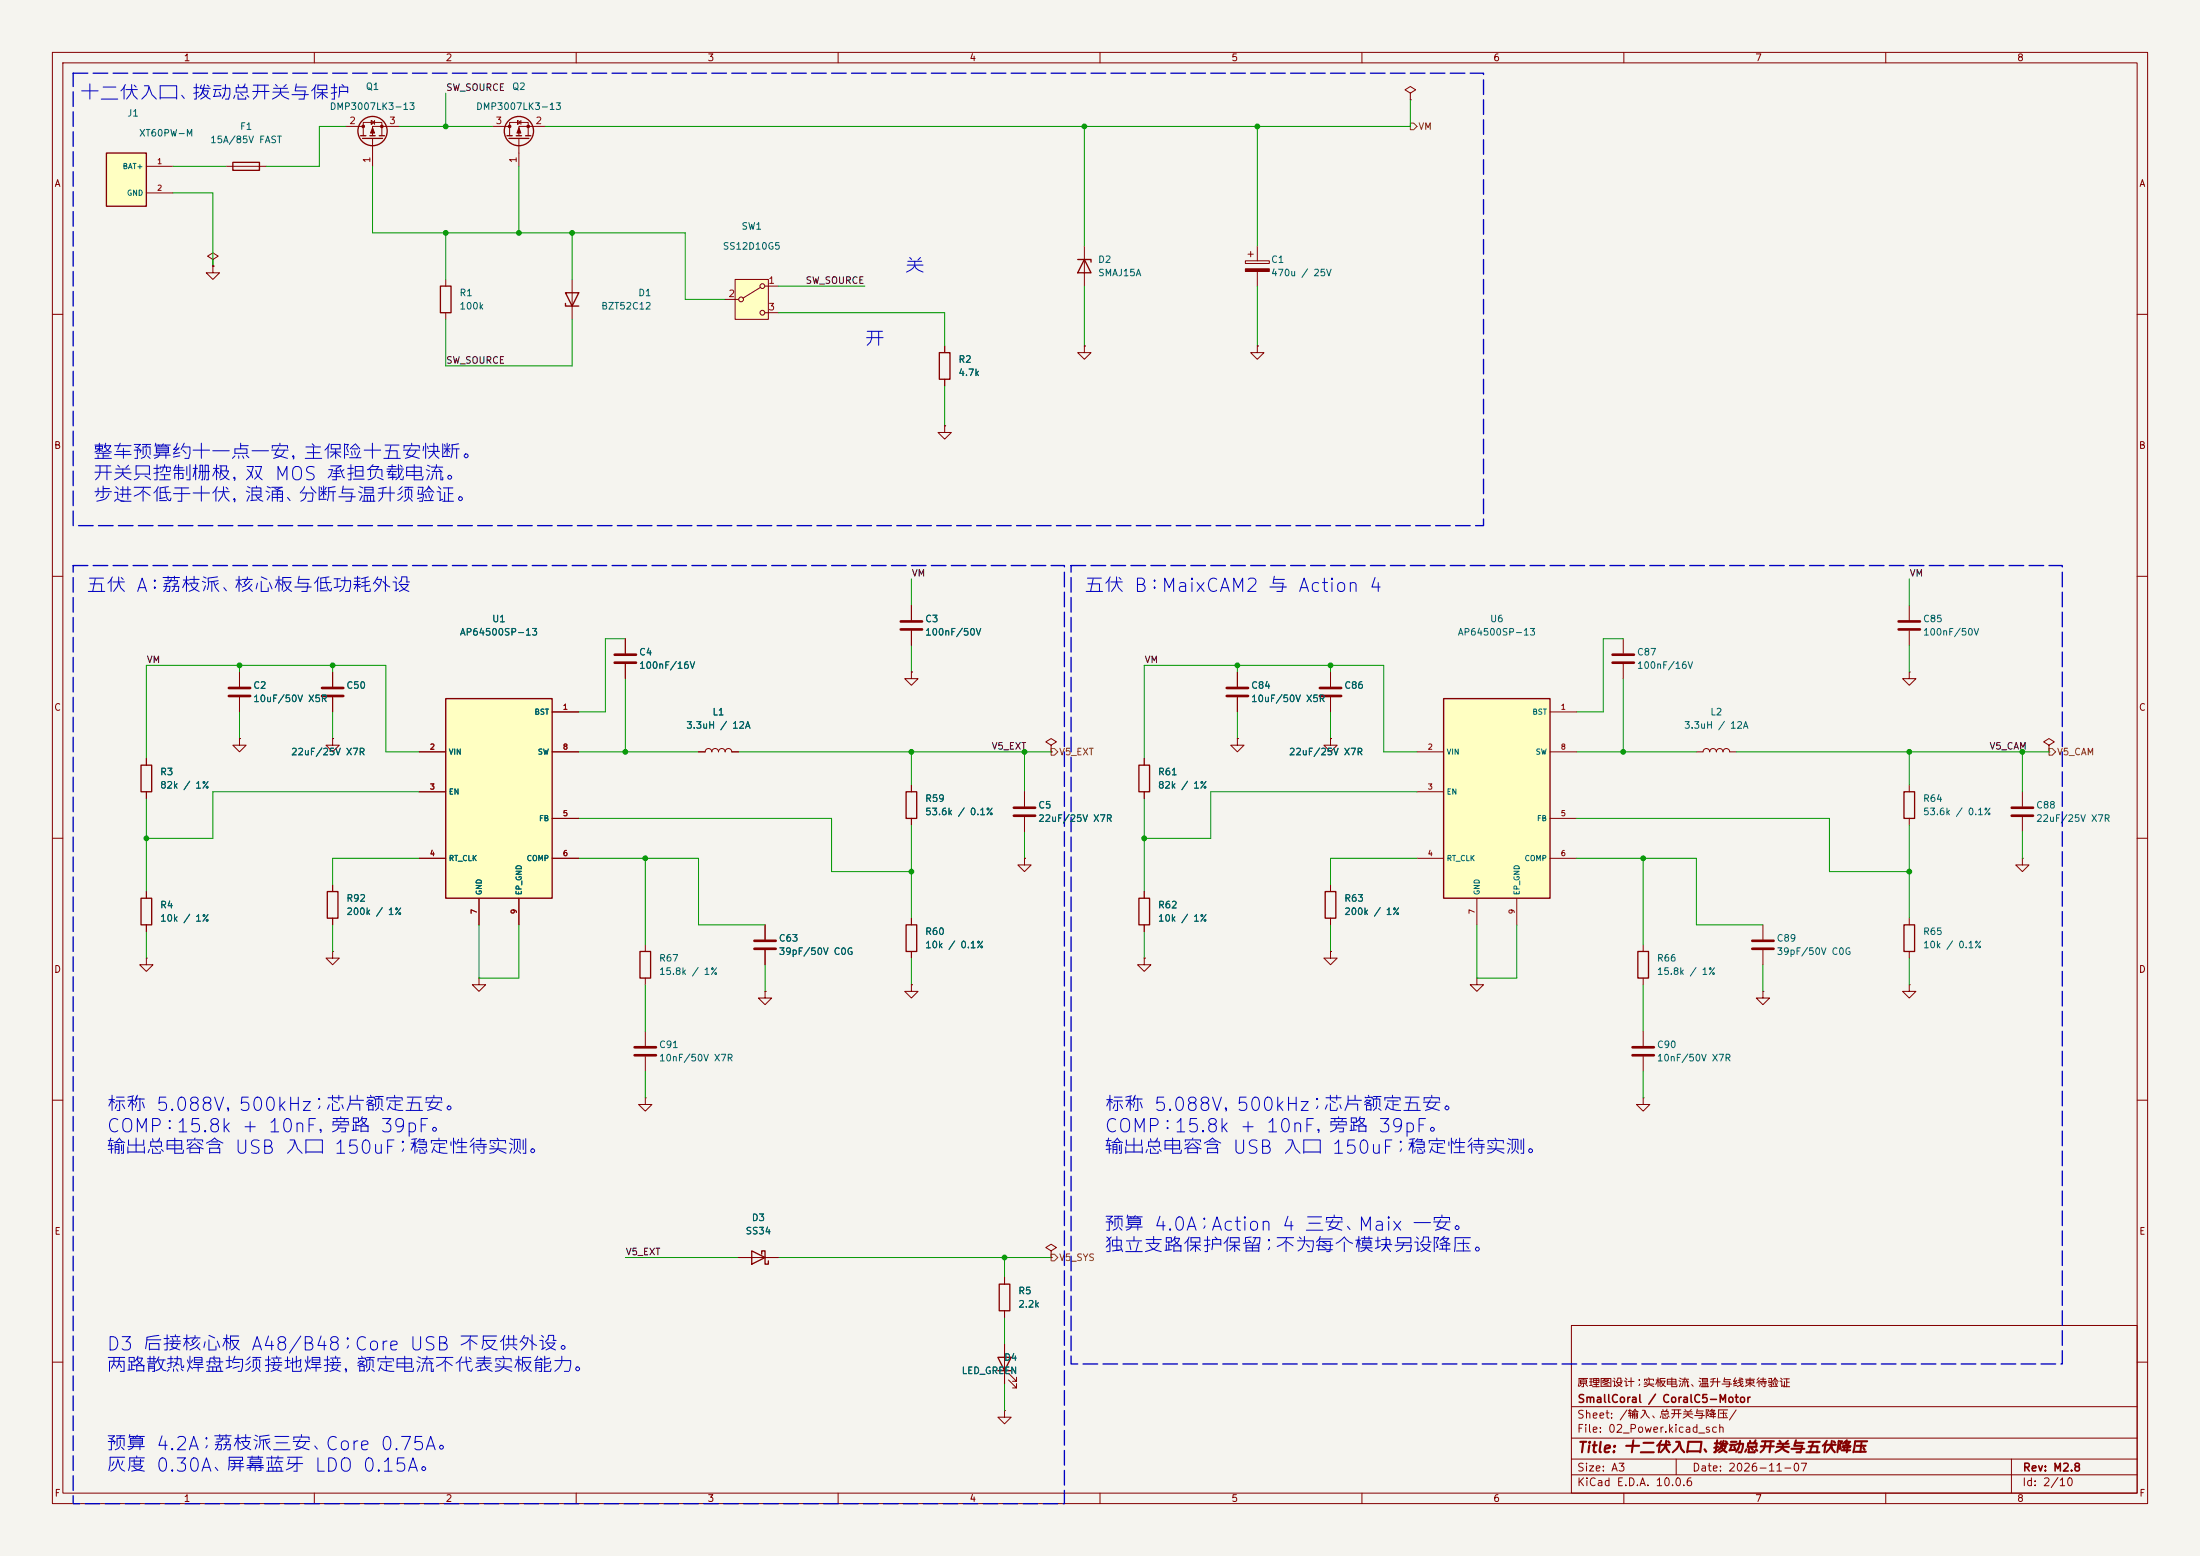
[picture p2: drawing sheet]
<svg xmlns="http://www.w3.org/2000/svg" width="420mm" height="297mm" viewBox="0 0 420 297" stroke-linecap="round" stroke-linejoin="round" font-family="sans-serif">
<path d="M0 0h420v297h-420z" fill="#f5f4ef" stroke="#f5f4ef" stroke-width=".19"/>
<g fill="none" stroke="#840000" stroke-width=".19">
<path d="M10 10h400v277h-400zM12 12h396v273h-396zM60 10v2M110 10v2M160 10v2M210 10v2M260 10v2M310 10v2M360 10v2M40.6 49.5l1.1-.6-1.1-.6-1 .6 1 .6v1.3M40.6 50.8h.1M207 47v7.6"/>
<path d="M237.7 49.8h4.6v.5h-4.6zM238.3 48.5h1M238.8 48v1M240 47v2.8M240 51.8v2.8M10 60h2M408 60h2M10 110h2M408 110h2M174 128.3v1.2h1.3l-1.3 1.3-1.3-1.3h1.3M174 128.3h.1M10 160h2"/>
<path d="M408 160h2M10 210h2M408 210h2M300 253h108v32h-108zM10 260h2M300 278.5h108M300 274.5h108M300 268.5h108M320 278.5v3M384 278.5v6.5M408 260h2M60 285v2"/>
<path d="M110 285v2M160 285v2M210 285v2M260 285v2M300 281.5h108M310 285v2M360 285v2"/>
</g>
<path d="M205.7 49.5h2.6v.5M207 49.5l1.3 2.6h-2.6z" fill="none" stroke="#840000" stroke-width=".25"/>
<path d="M237.7 51.3h4.6v.5h-4.6z" fill="#840000" stroke="#840000" stroke-width=".19"/>
<path d="M20.3 29.2h7.6v10.2h-7.6z" fill="#ffffc2"/>
<g fill="none" stroke="#840000" stroke-width=".25">
<path d="M20.3 29.2h7.6v10.2h-7.6zM44.4 31h5.1v1.5h-5.1zM68.8 25.9h1M69.2 26.4h3.8M70.6 25.9h1M72.4 25.9h1M96.8 25.9h1M97.2 26.4h3.8M98.6 25.9h1M100.3 25.9h1M84.1 54.6h2v5.1h-2zM26.9 146.1h2.1v5h-2.1z"/>
<path d="M190.5 259.1h2.5l-1.2 2.5zM190.5 261.6h2.5"/>
<circle cx="71.1" cy="25" r="2.79"/>
<circle cx="99.1" cy="25" r="2.79"/>
</g>
<g fill="none" stroke="#840000" stroke-width=".19">
<path d="M27.9 31.8h5.1M27.9 36.8h5.1M43.2 31.8h7.6M66 24.1h3.3M69.3 25.9v-2.5h3.6v2.5M70.9 23l.6 .4-.6 .3zM71.1 26.4v5.4M71.5 23v.7M76.2 24.1h-5.1v1.8M94 24.1h3.3M97.3 25.9v-2.5h3.5v2.5M98.8 23l.6 .4-.6 .3z"/>
<path d="M99.1 26.4v5.4M99.4 23v.7M104.1 24.1h-5v1.8M40.6 50.8v1.3h1.3l-1.3 1.2-1.2-1.2h1.2M40.6 50.8h.1M85.1 53.3v1.3M85.1 59.7v1.3M63.5 128.3v2.8M63.5 133.1v2.8M119.4 121.9v2.8M119.4 126.7v2.8M27.9 144.8v1.3"/>
<path d="M27.9 151.1v1.3M133.3 143.5h1.3a.64 .64 0 0 1 .7-.6 .64 .64 0 0 1 .6 .6 .64 .64 0 0 1 .6-.6 .64 .64 0 0 1 .7 .6 .64 .64 0 0 1 .6-.6 .64 .64 0 0 1 .6 .6 .64 .64 0 0 1 .7-.6 .64 .64 0 0 1 .6 .6h1.3M195.6 151.1v2.8M195.6 156v2.8M200.7 142.2l1-.6-1-.6-1.1 .6 1.1 .6v1.3M200.7 143.5h.1M386.1 151.1v2.8M386.1 156v2.8M146 189.2v1.3h1.3l-1.3 1.3-1.2-1.3h1.2M146 189.2h.1M218.4 182.9v1.3h1.3l-1.3 1.2-1.2-1.2h1.2M218.4 182.9h.1"/>
<path d="M123.2 209.6v1.2h1.3l-1.3 1.3-1.3-1.3h1.3M123.2 209.6h.1M191.8 256.5v7.7M192.5 263.4l1.6 1.5v-.7v.7h-.8M192.5 262.1l1.6 1.6v-.8v.8h-.8"/>
</g>
<g fill="#840000" stroke="#840000" stroke-width=".19">
<path d="M99.1 24.4l.3 1h-.7z"/>
<path d="M71.1 24.4l.4 1h-.8z"/>
<circle cx="97.3" cy="24.1" r=".25"/>
<circle cx="100.8" cy="24.1" r=".25"/>
<circle cx="69.3" cy="24.1" r=".25"/>
<circle cx="72.9" cy="24.1" r=".25"/>
</g>
<path d="M61.5 131.3h4M61.5 132.8h4M117.3 125h4.1M117.3 126.5h4.1M193.5 154.2h4.1M193.5 155.7h4.1M384 154.2h4.1M384 155.7h4.1" fill="none" stroke="#840000" stroke-width=".51"/>
<path d="M85.1 133.4h20.3v38.1h-20.3z" fill="#ffffc2"/>
<path d="M179.3 67.3h2.1v5.1h-2.1zM85.1 133.4h20.3v38.1h-20.3zM173 151.1h2v5.1h-2zM26.9 171.5h2.1v5h-2.1zM62.5 170.2h2v5.1h-2zM173 176.5h2v5.1h-2zM122.2 181.6h2v5.1h-2z" fill="none" stroke="#840000" stroke-width=".25"/>
<g fill="none" stroke="#840000" stroke-width=".19">
<path d="M269.2 17.8l1.1-.7-1.1-.6-1 .6 1 .7v1.3M269.2 19.1h.1M180.3 66v1.3M180.3 72.4v1.3M180.3 81.3v1.3h1.3l-1.3 1.2-1.2-1.2h1.2M180.3 81.3h.1M45.7 128.3v2.8M45.7 133.1v2.8M105.4 135.9h5.1M236.2 128.3v2.8M236.2 133.1v2.8M45.7 141v1.2h1.3l-1.3 1.3-1.3-1.3h1.3"/>
<path d="M45.7 141h.1M63.5 141v1.2h1.3l-1.3 1.3-1.3-1.3h1.3M63.5 141h.1M80 143.5h5.1M80 151.1h5.1M105.4 143.5h5.1M105.4 156.2h5.1M174 149.9v1.2M174 156.2v1.3M236.2 141v1.2h1.3l-1.3 1.3-1.3-1.3h1.3M236.2 141h.1M254 141v1.2h1.3l-1.3 1.3-1.3-1.3h1.3"/>
<path d="M254 141h.1M27.9 170.2v1.3M27.9 176.5v1.3M63.5 168.9v1.3M63.5 175.3v1.2M80 163.8h5.1M91.4 171.5v5M99.1 171.5v5M105.4 163.8h5.1M146 176.5v2.8M174 175.3v1.2M195.6 163.8v1.3h1.2l-1.2 1.3-1.3-1.3h1.3"/>
<path d="M195.6 163.8h.1M336.5 176.5v2.8M27.9 182.9v1.3h1.3l-1.3 1.2-1.2-1.2h1.2M27.9 182.9h.1M63.5 181.6v1.3h1.3l-1.3 1.3-1.3-1.3h1.3M63.5 181.6h.1M91.4 186.7v1.3h1.3l-1.3 1.2-1.2-1.2h1.2M91.4 186.7h.1M123.2 180.3v1.3M123.2 186.7v1.3M123.2 196.9v2.7M146 181.4v2.8"/>
<path d="M174 188v1.2h1.3l-1.3 1.3-1.3-1.3h1.3M174 188h.1M174 181.6v1.3M254 181.6v1.3h1.3l-1.3 1.3-1.3-1.3h1.3M254 181.6h.1M336.5 181.4v2.8M123.2 201.7v2.8M191.8 269.2v1.3h1.2l-1.2 1.3-1.3-1.3h1.3M191.8 269.2h.1"/>
</g>
<path d="M43.7 131.3h4.1M43.7 132.8h4.1M234.2 131.3h4.1M234.2 132.8h4.1M144 179.6h4.1M334.5 179.6h4.1M121.2 199.9h4M144 181.1h4.1M334.5 181.1h4.1M121.2 201.4h4" fill="none" stroke="#840000" stroke-width=".51"/>
<path d="M140.3 53.3h6.4v7.7h-6.4z" fill="#ffffc2"/>
<g fill="none" stroke="#840000" stroke-width=".19">
<path d="M109.2 53.3v7.7M138.4 57.2h2.6M140.3 53.3h6.4v7.7h-6.4zM145.2 54.9l-3.3 2M146 54.6h2.6M146 59.7h2.6M207 66v1.3h1.3l-1.3 1.3-1.3-1.3h1.3M207 66h.1M240 66v1.3h1.3l-1.3 1.3-1.2-1.3h1.2M240 66h.1M364.5 128.3v1.2h1.3l-1.3 1.3-1.3-1.3h1.3M364.5 128.3h.1"/>
<path d="M323.8 143.5h1.3a.64 .64 0 0 1 .7-.6 .64 .64 0 0 1 .6 .6 .64 .64 0 0 1 .6-.6 .64 .64 0 0 1 .7 .6 .64 .64 0 0 1 .6-.6 .64 .64 0 0 1 .6 .6 .64 .64 0 0 1 .7-.6 .64 .64 0 0 1 .6 .6h1.3M364.5 149.9v1.2M364.5 156.2v1.3M391.2 142.2l1-.6-1-.6-1.1 .6 1.1 .6v1.3M391.2 143.5h.1M364.5 175.3v1.2M386.1 163.8v1.3h1.2l-1.2 1.3-1.3-1.3h1.3M386.1 163.8h.1M364.5 181.6v1.3"/>
<circle cx="141.5" cy="57.2" r=".46"/>
<circle cx="145.5" cy="54.6" r=".46"/>
<circle cx="145.5" cy="59.7" r=".46"/>
</g>
<path d="M107.9 57.9v.5h2.6M107.9 55.9h2.6l-1.3 2.5zM363.5 151.1h2v5.1h-2zM363.5 176.5h2v5.1h-2z" fill="none" stroke="#840000" stroke-width=".25"/>
<path d="M275.6 133.4h20.3v38.1h-20.3z" fill="#ffffc2"/>
<path d="M275.6 133.4h20.3v38.1h-20.3zM217.4 146.1h2.1v5h-2.1zM217.4 171.5h2.1v5h-2.1zM253 170.2h2v5.1h-2zM312.7 181.6h2v5.1h-2zM143.5 238.8l2.5 1.2-2.5 1.3zM145.4 239.4v-.6h.6v2.5h.7v-.6M190.8 245.1h2v5.1h-2z" fill="none" stroke="#840000" stroke-width=".25"/>
<g fill="none" stroke="#840000" stroke-width=".19">
<path d="M40.6 50.8h.1M180.3 66v1.3M180.3 72.4v1.3M207 66h.1M240 66h.1M180.3 81.3h.1M174 115.6v2.8M364.5 115.6v2.8M45.7 128.3v2.8M45.7 133.1v2.8M63.5 128.3v2.8M63.5 133.1v2.8"/>
<path d="M105.4 135.9h5.1M119.4 121.9v2.8M119.4 126.7v2.8M174 128.3h.1M174 120.4v2.8M236.2 128.3v2.8M236.2 133.1v2.8M254 128.3v2.8M254 133.1v2.8M295.9 135.9h5.1M309.9 121.9v2.8M309.9 126.7v2.8"/>
<path d="M364.5 120.4v2.8M27.9 144.8v1.3M27.9 151.1v1.3M45.7 141h.1M63.5 141h.1M80 143.5h5.1M80 151.1h5.1M105.4 143.5h5.1M105.4 156.2h5.1M133.3 143.5h1.3M139.7 143.5h1.3M174 149.9v1.2"/>
<path d="M174 156.2v1.3M195.6 151.1v2.8M195.6 156v2.8M200.7 143.5h.1M218.4 144.8v1.3M218.4 151.1v1.3M236.2 141h.1M254 141h.1M270.5 143.5h5.1M270.5 151.1h5.1M295.9 143.5h5.1M295.9 156.2h5.1"/>
<path d="M27.9 170.2v1.3M27.9 176.5v1.3M63.5 168.9v1.3M63.5 175.3v1.2M80 163.8h5.1M91.4 171.5v5M99.1 171.5v5M105.4 163.8h5.1M146 176.5v2.8M174 175.3v1.2M195.6 163.8h.1M218.4 170.2v1.3"/>
<path d="M218.4 176.5v1.3M254 168.9v1.3M254 175.3v1.2M270.5 163.8h5.1M281.9 171.5v5M289.6 171.5v5M295.9 163.8h5.1M146 189.2h.1M146 181.4v2.8M174 188h.1M174 181.6v1.3M218.4 182.9h.1"/>
<path d="M254 181.6h.1M281.9 186.7v1.3h1.3l-1.3 1.2-1.2-1.2h1.2M281.9 186.7h.1M313.7 180.3v1.3M313.7 186.7v1.3M313.7 196.9v2.7M336.5 189.2v1.3h1.3l-1.3 1.3-1.2-1.3h1.2M336.5 189.2h.1M364.5 188v1.2h1.3l-1.3 1.3-1.3-1.3h1.3M364.5 188h.1M313.7 209.6v1.2h1.3l-1.3 1.3-1.3-1.3h1.3M313.7 209.6h.1"/>
<path d="M313.7 201.7v2.8M200.7 238.8l1-.7-1-.6-1.1 .6 1.1 .7v1.2M141 240h7.6M191.8 243.8v1.3M191.8 250.2v1.3M191.8 256.5v2.6M200.7 240h.1M191.8 261.6v2.6"/>
</g>
<path d="M172 118.6h4M362.5 118.6h4M172 120.1h4M252 131.3h4M252 132.8h4M307.8 125h4.1M307.8 126.5h4.1M362.5 120.1h4M311.7 199.9h4M311.7 201.4h4" fill="none" stroke="#840000" stroke-width=".51"/>
<path d="M269.2 23.5h.7l.6 .6-.6 .7h-.7zM200.7 142.9h.6l.6 .6-.6 .6h-.6zM391.2 142.9h.6l.6 .6-.6 .6h-.6zM200.7 239.4h.6l.6 .6-.6 .7h-.6z" fill="none" stroke="#725600" stroke-width=".19"/>
<g fill="none" stroke="#009600" stroke-width=".19">
<path d="M85.1 17.8v6.3M269.2 19.1v5h-165.1M33 36.8h7.6v14M33 31.8h10.2M66 24.1h-5v7.7h-10.2M71.1 31.8v12.7h59.7v12.7h7.6M76.2 24.1h17.8M99.1 31.8v12.7M207 24.1v22.9M240 24.1v22.9M85.1 44.5v8.8M109.2 44.5v8.8"/>
<path d="M148.6 54.6h16.5M148.6 59.7h31.7v6.3M207 54.6v11.4M240 54.6v11.4M85.1 61v8.9h24.1v-8.9M180.3 73.7v7.6M174 110.5v5.1M364.5 110.5v5.1M45.7 127v1.3M45.7 135.9v5.1M63.5 127v1.3M63.5 135.9v5.1"/>
<path d="M119.4 121.9h-3.8v14h-5.1M119.4 129.5v14M174 123.2v5.1M236.2 127v1.3M236.2 135.9v5.1M254 127v1.3M254 135.9v5.1M309.9 121.9h-3.8v14h-5.1M309.9 129.5v14M364.5 123.2v5.1M27.9 152.4v17.8M80 143.5h-6.3v-16.5h-45.8v17.8"/>
<path d="M80 151.1h-39.4v8.9h-12.7M110.5 143.5h22.8M110.5 156.2h48.2v10.2h15.3M141 143.5h59.7M174 143.5v6.4M174 157.5v17.8M195.6 143.5v7.6M195.6 158.8v5M218.4 152.4v17.8M270.5 143.5h-6.3v-16.5h-45.8v17.8M270.5 151.1h-39.4v8.9h-12.7M301 143.5h22.8"/>
<path d="M301 156.2h48.2v10.2h15.3M331.5 143.5h59.7M364.5 143.5v6.4M364.5 157.5v17.8M386.1 143.5v7.6M386.1 158.8v5M27.9 177.8v5.1M63.5 176.5v5.1M80 163.8h-16.5v5.1M91.4 176.5v10.2h7.7v-10.2M110.5 163.8h22.8v12.7h12.7M123.2 163.8v16.5"/>
<path d="M218.4 177.8v5.1M254 176.5v5.1M270.5 163.8h-16.5v5.1M281.9 176.5v10.2h7.7v-10.2M301 163.8h22.8v12.7h12.7M313.7 163.8v16.5M123.2 188v8.9M146 184.2v5M174 182.9v5.1M313.7 188v8.9M336.5 184.2v5M364.5 182.9v5.1"/>
<path d="M123.2 204.5v5.1M313.7 204.5v5.1M119.4 240h21.6M148.6 240h52.1M191.8 240v3.8M191.8 251.5v5M191.8 264.2v5"/>
</g>
<path d="M14 14h269.2v86.3h-269.2zM14 108h189.2v179h-189.2zM204.5 108h189.2v152.3h-189.2z" fill="none" stroke="#0000c2" stroke-width=".25" stroke-dasharray="2.8 1"/>
<g fill="#009600" stroke="#009600" stroke-width=".19">
<circle cx="85.1" cy="44.5" r=".46"/>
<circle cx="85.1" cy="24.1" r=".46"/>
<circle cx="109.2" cy="44.5" r=".46"/>
<circle cx="99.1" cy="44.5" r=".46"/>
<circle cx="240" cy="24.1" r=".46"/>
<circle cx="207" cy="24.1" r=".46"/>
<circle cx="63.5" cy="127" r=".46"/>
<circle cx="45.7" cy="127" r=".46"/>
<circle cx="119.4" cy="143.5" r=".46"/>
<circle cx="27.9" cy="160" r=".46"/>
<circle cx="174" cy="166.4" r=".46"/>
<circle cx="123.2" cy="163.8" r=".46"/>
<circle cx="195.6" cy="143.5" r=".46"/>
<circle cx="174" cy="143.5" r=".46"/>
<circle cx="254" cy="127" r=".46"/>
<circle cx="236.2" cy="127" r=".46"/>
<circle cx="364.5" cy="143.5" r=".46"/>
<circle cx="386.1" cy="143.5" r=".46"/>
<circle cx="364.5" cy="166.4" r=".46"/>
<circle cx="309.9" cy="143.5" r=".46"/>
<circle cx="313.7" cy="163.8" r=".46"/>
<circle cx="191.8" cy="240" r=".46"/>
<circle cx="218.4" cy="160" r=".46"/>
</g>
<g font-size="2.5" fill="#0000c2">
<text x="15.1" y="19.7">十二伏入口、拨动总开关与保护</text>
<text x="172.6" y="52.7">关</text>
<text x="164.9" y="66.7">开</text>
<text x="17.6" y="88.3">整车预算约十一点一安，主保险十五安快断。</text>
<text x="17.6" y="92.4">开关只控制栅极，双 MOS 承担负载电流。</text>
<text x="17.6" y="96.4">步进不低于十伏，浪涌、分断与温升须验证。</text>
<text x="16.4" y="113.7">五伏 A：荔枝派、核心板与低功耗外设</text>
<text x="206.9" y="113.7">五伏 B：MaixCAM2 与 Action 4</text>
<text x="20.2" y="212.7">标称 5.088V，500kHz；芯片额定五安。</text>
<text x="210.7" y="212.7">标称 5.088V，500kHz；芯片额定五安。</text>
<text x="20.2" y="216.8">COMP：15.8k + 10nF，旁路 39pF。</text>
<text x="20.2" y="220.9">输出总电容含 USB 入口 150uF；稳定性待实测。</text>
<text x="210.7" y="216.8">COMP：15.8k + 10nF，旁路 39pF。</text>
<text x="210.7" y="220.9">输出总电容含 USB 入口 150uF；稳定性待实测。</text>
<text x="210.7" y="235.6">预算 4.0A；Action 4 三安、Maix 一安。</text>
<text x="210.7" y="239.7">独立支路保护保留；不为每个模块另设降压。</text>
<text x="20.2" y="258.4">D3 后接核心板 A48/B48；Core USB 不反供外设。</text>
<text x="20.2" y="262.5">两路散热焊盘均须接地焊接，额定电流不代表实板能力。</text>
<text x="20.2" y="277.5">预算 4.2A；荔枝派三安、Core 0.75A。</text>
<text x="20.2" y="281.6">灰度 0.30A、屏幕蓝牙 LDO 0.15A。</text>
</g>
<text font-size="2" fill="#840000" x="301" y="277.8">Title: 十二伏入口、拨动总开关与五伏降压</text>
<g font-size="1.5" fill="#840000">
<text x="300.9" y="265.1">原理图设计；实板电流、温升与线束待验证</text>
<text x="301" y="268.1">SmallCoral / CoralC5-Motor</text>
<text x="300.9" y="273.8">File: 02_Power.kicad_sch</text>
<text x="300.9" y="271.1">Sheet: /输入、总开关与降压/</text>
<text x="300.9" y="281.2">Size: A3</text>
<text x="322.9" y="281.2">Date: 2026-11-07</text>
<text x="386" y="281.2">Rev: M2.8</text>
<text x="300.9" y="284">KiCad E.D.A. 10.0.6</text>
<text x="385.9" y="284">Id: 2/10</text>
</g>
<g font-size="1.3" fill="#840000">
<text x="35" y="12">1</text>
<text x="85" y="12">2</text>
<text x="135" y="12">3</text>
<text x="185" y="12">4</text>
<text x="235" y="12">5</text>
<text x="285" y="12">6</text>
<text x="335" y="12">7</text>
<text x="385" y="12">8</text>
<text x="10.3" y="36">A</text>
<text x="408.3" y="36">A</text>
<text x="10.2" y="86">B</text>
<text x="408.2" y="86">B</text>
<text x="10.2" y="136">C</text>
<text x="408.2" y="136">C</text>
<text x="10.2" y="186">D</text>
<text x="408.2" y="186">D</text>
<text x="10.3" y="236">E</text>
<text x="408.3" y="236">E</text>
<text x="10.3" y="286">F</text>
<text x="35" y="287">1</text>
<text x="85" y="287">2</text>
<text x="135" y="287">3</text>
<text x="185" y="287">4</text>
<text x="235" y="287">5</text>
<text x="285" y="287">6</text>
<text x="335" y="287">7</text>
<text x="385" y="287">8</text>
<text x="408.3" y="286">F</text>
</g>
<g font-size="1.3" fill="#006464">
<text x="69.7" y="17.5">Q1</text>
<text x="97.7" y="17.5">Q2</text>
<text x="24.2" y="22.6">J1</text>
<text x="62.8" y="21.3">DMP3007LK3-13</text>
<text x="90.8" y="21.3">DMP3007LK3-13</text>
<text x="26.5" y="26.4">XT60PW-M</text>
<text x="40" y="27.6">15A/85V FAST</text>
<text x="45.7" y="25.1">F1</text>
<text x="137.9" y="48">SS12D10G5</text>
<text x="141.4" y="44.1">SW1</text>
<text x="209.5" y="50.5">D2</text>
<text x="209.5" y="53">SMAJ15A</text>
<text x="242.6" y="50.5">C1</text>
<text x="242.6" y="53">470u / 25V</text>
<text x="87.6" y="56.8">R1</text>
<text x="87.6" y="59.4">100k</text>
<text x="114.7" y="59.4">BZT52C12</text>
<text x="121.7" y="56.8">D1</text>
<text x="182.9" y="69.5">R2</text>
<text x="182.9" y="72.1">4.7k</text>
<text x="93.9" y="119.1">U1</text>
<text x="176.5" y="119.1">C3</text>
<text x="284.4" y="119.1">U6</text>
<text x="367" y="119.1">C85</text>
<text x="87.7" y="121.6">AP64500SP-13</text>
<text x="121.9" y="125.4">C4</text>
<text x="176.5" y="121.6">100nF/50V</text>
<text x="278.2" y="121.6">AP64500SP-13</text>
<text x="312.4" y="125.4">C87</text>
<text x="367" y="121.6">100nF/50V</text>
<text x="48.2" y="131.8">C2</text>
<text x="66" y="131.8">C50</text>
<text x="121.9" y="128">100nF/16V</text>
<text x="238.7" y="131.8">C84</text>
<text x="256.5" y="131.8">C86</text>
<text x="312.4" y="128">100nF/16V</text>
<text x="48.2" y="134.3">10uF/50V X5R</text>
<text x="135.9" y="136.9">L1</text>
<text x="238.7" y="134.3">10uF/50V X5R</text>
<text x="326.4" y="136.9">L2</text>
<text x="130.9" y="139.4">3.3uH / 12A</text>
<text x="321.4" y="139.4">3.3uH / 12A</text>
<text x="30.5" y="148.3">R3</text>
<text x="55.5" y="144.5">22uF/25V X7R</text>
<text x="221" y="148.3">R61</text>
<text x="246" y="144.5">22uF/25V X7R</text>
<text x="30.5" y="150.8">82k / 1%</text>
<text x="176.5" y="153.4">R59</text>
<text x="176.5" y="155.9">53.6k / 0.1%</text>
<text x="198.1" y="154.6">C5</text>
<text x="221" y="150.8">82k / 1%</text>
<text x="367" y="153.4">R64</text>
<text x="367" y="155.9">53.6k / 0.1%</text>
<text x="388.6" y="154.6">C88</text>
<text x="198.1" y="157.2">22uF/25V X7R</text>
<text x="388.6" y="157.2">22uF/25V X7R</text>
<text x="30.5" y="173.7">R4</text>
<text x="66" y="172.4">R92</text>
<text x="221" y="173.7">R62</text>
<text x="256.5" y="172.4">R63</text>
<text x="30.5" y="176.2">10k / 1%</text>
<text x="66" y="175">200k / 1%</text>
<text x="176.5" y="178.8">R60</text>
<text x="221" y="176.2">10k / 1%</text>
<text x="256.5" y="175">200k / 1%</text>
<text x="367" y="178.8">R65</text>
<text x="125.7" y="183.8">R67</text>
<text x="148.6" y="180">C63</text>
<text x="148.6" y="182.6">39pF/50V C0G</text>
<text x="176.5" y="181.3">10k / 0.1%</text>
<text x="316.2" y="183.8">R66</text>
<text x="339.1" y="180">C89</text>
<text x="339.1" y="182.6">39pF/50V C0G</text>
<text x="367" y="181.3">10k / 0.1%</text>
<text x="125.7" y="186.4">15.8k / 1%</text>
<text x="316.2" y="186.4">15.8k / 1%</text>
<text x="125.7" y="200.4">C91</text>
<text x="125.7" y="202.9">10nF/50V X7R</text>
<text x="316.2" y="200.4">C90</text>
<text x="316.2" y="202.9">10nF/50V X7R</text>
<text x="143.4" y="233.4">D3</text>
<text x="142.2" y="235.9">SS34</text>
<text x="194.3" y="247.3">R5</text>
<text x="194.3" y="249.9">2.2k</text>
<text x="183.5" y="262.6">LED_GREEN</text>
<text x="191.6" y="260">D4</text>
</g>
<g font-size="1.3" fill="#0f0f0f">
<text x="85.1" y="17.7">SW_SOURCE</text>
<text x="153.7" y="54.5">SW_SOURCE</text>
<text x="85.1" y="69.7">SW_SOURCE</text>
<text x="174" y="110.4">VM</text>
<text x="364.5" y="110.4">VM</text>
<text x="27.9" y="126.9">VM</text>
<text x="218.4" y="126.9">VM</text>
<text x="189.2" y="143.4">V5_EXT</text>
<text x="379.7" y="143.4">V5_CAM</text>
<text x="119.4" y="239.9">V5_EXT</text>
</g>
<g font-size="1.3" fill="#a90000">
<text x="66.6" y="24">2</text>
<text x="74.2" y="24">3</text>
<text x="94.5" y="24">3</text>
<text x="102.1" y="24">2</text>
<text x="71" y="31.2" transform="rotate(-90 71 31.2)">1</text>
<text x="98.9" y="31.2" transform="rotate(-90 98.9 31.2)">1</text>
<text x="139" y="57">2</text>
<text x="146.6" y="54.5">1</text>
<text x="146.6" y="59.6">3</text>
</g>
<g font-size="1.3" fill="#725600">
<text x="270.7" y="25.1">VM</text>
<text x="202.1" y="144.5">V5_EXT</text>
<text x="392.6" y="144.5">V5_CAM</text>
<text x="202.1" y="241">V5_SYS</text>
</g>
<g font-size="1" fill="#006464">
<text x="23.3" y="32.5">BAT+</text>
<text x="24.1" y="37.6">GND</text>
<text x="102" y="136.7">BST</text>
<text x="292.5" y="136.7">BST</text>
<text x="85.6" y="144.3">VIN</text>
<text x="102.6" y="144.3">SW</text>
<text x="276.1" y="144.3">VIN</text>
<text x="293.1" y="144.3">SW</text>
<text x="85.6" y="151.9">EN</text>
<text x="276.1" y="151.9">EN</text>
<text x="102.8" y="157">FB</text>
<text x="293.3" y="157">FB</text>
<text x="85.6" y="164.6">RT_CLK</text>
<text x="100.5" y="164.6">COMP</text>
<text x="276.1" y="164.6">RT_CLK</text>
<text x="291" y="164.6">COMP</text>
<text x="92.2" y="171" transform="rotate(-90 92.2 171)">GND</text>
<text x="99.8" y="171" transform="rotate(-90 99.8 171)">EP_GND</text>
<text x="282.7" y="171" transform="rotate(-90 282.7 171)">GND</text>
<text x="290.3" y="171" transform="rotate(-90 290.3 171)">EP_GND</text>
</g>
<g font-size="1" fill="#a90000">
<text x="29.9" y="31.6">1</text>
<text x="29.9" y="36.6">2</text>
<text x="107.4" y="135.7">1</text>
<text x="297.9" y="135.7">1</text>
<text x="82" y="143.3">2</text>
<text x="107.4" y="143.3">8</text>
<text x="272.5" y="143.3">2</text>
<text x="297.9" y="143.3">8</text>
<text x="82" y="150.9">3</text>
<text x="272.5" y="150.9">3</text>
<text x="107.4" y="156">5</text>
<text x="297.9" y="156">5</text>
<text x="82" y="163.6">4</text>
<text x="107.4" y="163.6">6</text>
<text x="272.5" y="163.6">4</text>
<text x="297.9" y="163.6">6</text>
<text x="91.3" y="174.6" transform="rotate(-90 91.3 174.6)">7</text>
<text x="98.9" y="174.6" transform="rotate(-90 98.9 174.6)">9</text>
<text x="281.8" y="174.6" transform="rotate(-90 281.8 174.6)">7</text>
<text x="289.4" y="174.6" transform="rotate(-90 289.4 174.6)">9</text>
</g>
</svg>
